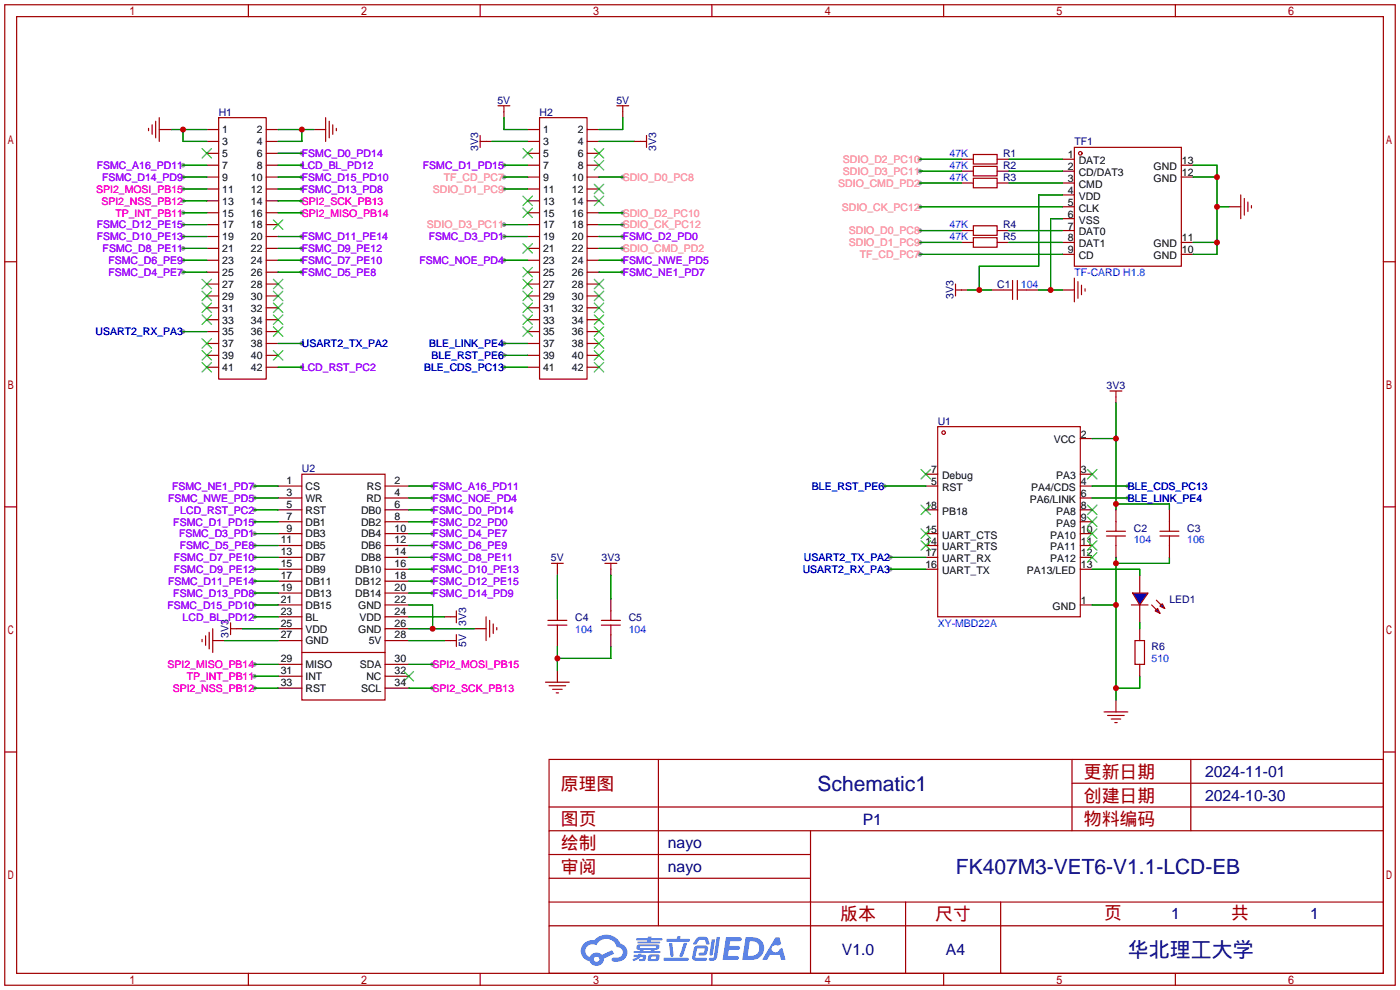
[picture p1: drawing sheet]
<svg xmlns="http://www.w3.org/2000/svg" width="299mm" height="212mm" viewBox="0 0 299 212" stroke-linecap="round" stroke-linejoin="round" font-family="sans-serif">
<g fill="#999">
<circle cx="64.5" cy="32.8" r=".51"/>
<circle cx="133.1" cy="58.2" r=".51"/>
<circle cx="133.1" cy="55.6" r=".51"/>
<circle cx="107.7" cy="55.6" r=".51"/>
<circle cx="133.1" cy="50.5" r=".51"/>
<circle cx="107.7" cy="50.5" r=".51"/>
<circle cx="92.5" cy="109" r=".51"/>
<circle cx="92.5" cy="111.5" r=".51"/>
<circle cx="92.5" cy="114" r=".51"/>
<circle cx="92.5" cy="116.6" r=".51"/>
<circle cx="92.5" cy="119.1" r=".51"/>
<circle cx="92.5" cy="121.7" r=".51"/>
<circle cx="92.5" cy="124.2" r=".51"/>
<circle cx="92.5" cy="126.7" r=".51"/>
<circle cx="54.4" cy="129.3" r=".51"/>
<circle cx="54.4" cy="126.7" r=".51"/>
<circle cx="54.4" cy="124.2" r=".51"/>
<circle cx="54.4" cy="121.7" r=".51"/>
<circle cx="54.4" cy="119.1" r=".51"/>
<circle cx="54.4" cy="116.6" r=".51"/>
<circle cx="54.4" cy="114" r=".51"/>
<circle cx="54.4" cy="111.5" r=".51"/>
<circle cx="107.7" cy="35.3" r=".51"/>
<circle cx="39.1" cy="35.3" r=".51"/>
<circle cx="64.5" cy="37.8" r=".51"/>
<circle cx="39.1" cy="37.8" r=".51"/>
<circle cx="64.5" cy="40.4" r=".51"/>
<circle cx="39.1" cy="48" r=".51"/>
<circle cx="64.5" cy="50.5" r=".51"/>
<circle cx="39.1" cy="50.5" r=".51"/>
<circle cx="64.5" cy="53.1" r=".51"/>
<circle cx="39.1" cy="53.1" r=".51"/>
<circle cx="64.5" cy="55.6" r=".51"/>
<circle cx="39.1" cy="55.6" r=".51"/>
<circle cx="64.5" cy="58.2" r=".51"/>
<circle cx="39.1" cy="58.2" r=".51"/>
<circle cx="54.4" cy="103.9" r=".51"/>
<circle cx="92.5" cy="103.9" r=".51"/>
<circle cx="54.4" cy="106.4" r=".51"/>
<circle cx="92.5" cy="106.4" r=".51"/>
<circle cx="54.4" cy="131.8" r=".51"/>
<circle cx="64.5" cy="35.3" r=".51"/>
<circle cx="54.4" cy="109" r=".51"/>
<circle cx="64.5" cy="78.5" r=".51"/>
<circle cx="39.1" cy="40.4" r=".51"/>
<circle cx="64.5" cy="45.5" r=".51"/>
<circle cx="64.5" cy="42.9" r=".51"/>
<circle cx="39.1" cy="42.9" r=".51"/>
<circle cx="92.5" cy="142" r=".51"/>
<circle cx="54.4" cy="142" r=".51"/>
<circle cx="54.4" cy="147.1" r=".51"/>
<circle cx="92.5" cy="147.1" r=".51"/>
<circle cx="39.1" cy="45.5" r=".51"/>
<circle cx="54.4" cy="144.5" r=".51"/>
<circle cx="133.1" cy="53.1" r=".51"/>
<circle cx="133.1" cy="48" r=".51"/>
<circle cx="107.7" cy="48" r=".51"/>
<circle cx="133.1" cy="45.5" r=".51"/>
<circle cx="133.1" cy="37.8" r=".51"/>
<circle cx="107.7" cy="40.4" r=".51"/>
<circle cx="196.6" cy="44.2" r=".51"/>
<circle cx="196.6" cy="34" r=".51"/>
<circle cx="196.6" cy="36.6" r=".51"/>
<circle cx="196.6" cy="39.1" r=".51"/>
<circle cx="196.6" cy="49.3" r=".51"/>
<circle cx="196.6" cy="51.8" r=".51"/>
<circle cx="196.6" cy="54.4" r=".51"/>
<circle cx="64.5" cy="73.4" r=".51"/>
<circle cx="39.1" cy="70.9" r=".51"/>
<circle cx="107.7" cy="37.8" r=".51"/>
<circle cx="190.2" cy="119.1" r=".51"/>
<circle cx="190.2" cy="121.7" r=".51"/>
<circle cx="241" cy="103.9" r=".51"/>
<circle cx="241" cy="106.4" r=".51"/>
<circle cx="189" cy="103.9" r=".51"/>
<circle cx="107.7" cy="78.5" r=".51"/>
<circle cx="107.7" cy="75.9" r=".51"/>
<circle cx="107.7" cy="73.4" r=".51"/>
</g>
<g fill="none" stroke="#a10000" stroke-width=".25">
<path d="M1 1h297.2v209.6h-297.2zM3.6 3.6h292.1v204.4h-292.1zM53.1 1v2.6M102.6 1v2.6M152.1 1v2.6M201.7 1v2.6M251.2 1v2.6M1 55.9h2.6M295.7 55.9h2.5M1 108.3h2.6M295.7 108.3h2.5M1 160.7h2.6"/>
<path d="M117.3 162.3h178.4v45.7h-178.4zM117.3 177.5h178.4M117.3 172.5h178.4M140.7 162.3v35.6M173.2 177.5v30.5M229.1 162.3v15.2M229.1 167.4h66.6M254.5 162.3v15.2M295.7 160.7h2.5M117.3 182.6h55.9M117.3 197.9h178.4M117.3 192.8h178.4"/>
<path d="M117.3 187.7h55.9M193.5 192.8v15.2M213.9 192.8v15.2M53.1 208v2.6M102.6 208v2.6M152.1 208v2.6M201.7 208v2.6M251.2 208v2.6"/>
</g>
<g fill="#5487ff">
<path d="M155.2 200.3h2.6a.48 .48 0 0 1 .7 .4 .48 .48 0 0 1-.6 .4h-1.8l-.2 1.1h1.9a.43 .43 0 0 1 .4 .4 .43 .43 0 0 1-.5 .4h-1.9l-.2 1.3h1.7a.45 .45 0 0 1 .5 .2 .45 .45 0 0 1-.1 .6h-3.3z"/>
<path d="M165.7 200.3h.9l.4 1.5-.8 .3a.84 .84 0 0 0-1.2 .3 .84 .84 0 0 0 .4 1.1 .84 .84 0 0 0 1.1-.4l.1-.2 .6-.3 .7 2.5h-1l-.2-1h-2.1l-.6 1h-1.1z"/>
<path d="M152.1 200.8h.7l-.5 3.1a.36 .36 0 0 1-.3 .3 .36 .36 0 0 1-.4-.3z"/>
<path d="M153.2 200.2h.7l-.6 4.3a1.13 1.13 0 0 1-1.8 .6l.2-.4h.7l.2-.2z"/>
<path d="M148.9 200.6l.6-.4h1a.77 .77 0 0 1 .9 .5l.3 1-.2 .2h-.5l-.3-.9-.2-.2-1 .1-.7 1-.6-.1-.1-.2z"/>
<path d="M148.4 202.4l.6-.3h1.7a.81 .81 0 0 1 .7 .5 .81 .81 0 0 1-.2 .8 .81 .81 0 0 1-.9 .8h-.7a.32 .32 0 0 1-.3-.3 .32 .32 0 0 1 .4-.3h.7l.2-.9-1.6 .1-.4 1.8 2.2 .1a.32 .32 0 0 1 .3 .4 .32 .32 0 0 1-.4 .2h-2.2l-.5-.3-.1-.5z"/>
<path d="M141.9 204.7h5a.33 .33 0 0 1 .3 .3 .33 .33 0 0 1-.3 .3h-4.9l-.2-.1z"/>
<path d="M146.1 201.5h.8l-.7 2a.98 .98 0 0 1-.7 1.1l-.3-.3z"/>
<path d="M143 201.6h.7l.3 2.5a.34 .34 0 0 1-.3 .4 .34 .34 0 0 1-.4-.3z"/>
<path d="M142.5 200.7h2.1l.3-.6h.6l-.1 .6h1.7a.32 .32 0 0 1 .4 .3 .32 .32 0 0 1-.4 .3h-4.5l-.2-.2z"/>
<path d="M135.5 204.1h.9l.1-.3h.6v.3h.8a.82 .82 0 0 1-.5 1.3h-.8v-.4l.7-.1 .1-.3a.68 .68 0 0 0-1 .4l-1.1 .4-.1-.4 .9-.5h-.7z"/>
<path d="M136 200.5h2.4l.1-.3h.7v.3h2.2l.2 .3-.2 .2h-2.3v.2h1.8l.2 .3-.2 .1h-4.5l-.1-.4h2l.1-.2h-2.3l-.1-.2z"/>
<path d="M159.4 200.3l-.8 4.9h1.7a2.5 2.5 0 0 0 3-2.5 2.5 2.5 0 0 0-3.1-2.4zM160.3 201.1a1.61 1.61 0 0 1 2 1.5 1.61 1.61 0 0 1-1.8 1.7h-.7z"/>
<path d="M136.2 202a.55 .55 0 0 0-.2 .8 .55 .55 0 0 0 .7 .2l.1 .3h-1.3v.3l5.4 .1 .3-.2-.2-.2h-1.2l.2-.3a.7 .7 0 0 0 .8-.3 .7 .7 0 0 0 0-.8l-4.2-.1zM136.8 202.3l3.3-.1 .1 .1-.2 .3h-3.2zM137.5 203h1.7l-.2 .3h-1.4z"/>
<path d="M138.6 204.2a1.05 1.05 0 0 0 0 1.2 2.91 2.91 0 0 0 2.2-.2 .98 .98 0 0 0 0-1.2h-1.6zM139.2 204.5l.9-.1 .1 .4-.2 .2-.8-.1z"/>
<path d="M124.9 201.6a2.23 2.23 0 0 0-.7 2.3 2.23 2.23 0 0 0 1.8 1.6 1.58 1.58 0 0 0 1.8 .9 1.58 1.58 0 0 0 1.3-1.5l2.2-1.1-.5-.7-2.1 1a1.65 1.65 0 0 0-2.7 .4 1.45 1.45 0 0 1-.8-1.9 1.45 1.45 0 0 1 2-.7l.3 .1a2.3 2.3 0 0 1 2.3-1.3 2.3 2.3 0 0 1 2 1.7 1.12 1.12 0 0 1 1.3 1 1.12 1.12 0 0 1-1.1 1.2h-.7a.45 .45 0 0 0-.6 .4 .45 .45 0 0 0 .5 .5 2.21 2.21 0 0 0 2.2-.5 2.21 2.21 0 0 0 .5-2.3 2.13 2.13 0 0 0-1.3-1.1 3.3 3.3 0 0 0-5.6-.7l-1.1 .1zM127 205a.57 .57 0 0 1 1.1 0 .57 .57 0 0 1-1.1 0z"/>
</g>
<g fill="none" stroke="#a10000" stroke-width=".25">
<path d="M31.7 27.4v.5M32.5 26.7v2M33.3 25.9v3.6M34 25.1v5.1M46.7 25.1h10.2v55.9h-10.2zM69.6 25.1v5.1M70.4 25.9v3.6M71.1 26.7v2M71.9 27.4v.5M102.6 29v2.5M102.6 30.2h1.3M106.4 22.6h2.6"/>
<path d="M107.7 22.6v1.3M115.3 25.1h10.2v55.9h-10.2zM131.8 22.6h2.6M133.1 22.6v1.3M136.9 30.2h1.3M138.2 29v2.5M208 33h5.1v2.1h-5.1zM208 35.6h5.1v2h-5.1zM208 38.1h5.1v2h-5.1zM229.6 31.5h22.9v25.4h-22.9zM208 48.3h5.1v2h-5.1zM208 50.8h5.1v2h-5.1z"/>
<path d="M216.4 59.9v4.1M217.4 59.9v4.1M229.6 59.4v5.1M265.2 41.7v5M265.9 42.4v3.6M266.7 43.2v2M267.5 43.9v.5M204.2 62h1.3M204.2 60.7v2.5M214.4 62h2M217.4 62h2.1M230.4 60.2v3.6"/>
<path d="M231.1 61v2M231.9 61.7v.5M200.4 91.2h30.5v40.6h-30.5zM237.2 83.6h2.6M238.5 83.6v1.2M64.5 101.3h17.8v48.3h-17.8zM43.2 136.7v.5M43.9 135.9v2M44.7 135.1v3.6M45.5 134.4v5M49.3 133.1v2.5M49.3 134.4h1.2"/>
<path d="M64.5 139.4h17.8M96.3 136.9h1.2M96.3 131.8h1.2M97.5 130.6v2.5M97.5 135.6v2.6M103.9 131.8v5.1M104.6 132.6v3.5M105.4 133.4v2M106.2 134.1v.5M241.8 129.3h3.6M236 152.1h5M236.7 152.9h3.6"/>
<path d="M237.5 153.7h2M238.3 154.4h.5"/>
<circle cx="230.9" cy="32.8" r=".38"/>
<circle cx="201.7" cy="92.5" r=".38"/>
</g>
<g fill="none" stroke="#870000" stroke-width=".25">
<path d="M34 27.7h2.6M44.2 35.3h2.5M44.2 37.8h2.5M44.2 27.7h2.5M44.2 30.2h2.5M44.2 32.8h2.5M56.9 35.3h2.5M56.9 37.8h2.5M56.9 27.7h2.5M56.9 30.2h2.5M56.9 32.8h2.5M67.1 27.7h2.5"/>
<path d="M103.9 30.2h1.3M107.7 23.9v1.2M112.8 35.3h2.5M112.8 37.8h2.5M112.8 27.7h2.5M112.8 30.2h2.5M112.8 32.8h2.5M125.5 35.3h2.5M125.5 37.8h2.5M125.5 27.7h2.5M125.5 30.2h2.5M125.5 32.8h2.5"/>
<path d="M133.1 23.9v1.2M135.6 30.2h1.3M205.5 39.1h2.5M205.5 36.6h2.5M205.5 34h2.5M213.1 39.1h2.5M213.1 36.6h2.5M213.1 34h2.5M227.1 39.1h2.5M227.1 36.6h2.5M227.1 34h2.5M252.5 35.3h2.5"/>
<path d="M252.5 37.8h2.5M44.2 40.4h2.5M44.2 42.9h2.5M44.2 45.5h2.5M44.2 48h2.5M44.2 50.5h2.5M44.2 53.1h2.5M44.2 55.6h2.5M44.2 58.2h2.5M56.9 40.4h2.5M56.9 42.9h2.5M56.9 45.5h2.5"/>
<path d="M56.9 48h2.5M56.9 50.5h2.5M56.9 53.1h2.5M56.9 55.6h2.5M56.9 58.2h2.5M112.8 40.4h2.5M112.8 42.9h2.5M112.8 45.5h2.5M112.8 48h2.5M112.8 50.5h2.5M112.8 53.1h2.5M112.8 55.6h2.5"/>
<path d="M112.8 58.2h2.5M125.5 40.4h2.5M125.5 42.9h2.5M125.5 45.5h2.5M125.5 48h2.5M125.5 50.5h2.5M125.5 53.1h2.5M125.5 55.6h2.5M125.5 58.2h2.5M205.5 51.8h2.5M205.5 49.3h2.5M213.1 51.8h2.5"/>
<path d="M213.1 49.3h2.5M227.1 51.8h2.5M227.1 54.4h2.5M227.1 49.3h2.5M227.1 46.7h2.5M227.1 44.2h2.5M227.1 41.7h2.5M252.5 51.8h2.5M252.5 54.4h2.5M262.6 44.2h2.6M44.2 60.7h2.5M44.2 63.2h2.5"/>
<path d="M44.2 65.8h2.5M44.2 68.3h2.5M44.2 70.9h2.5M44.2 73.4h2.5M44.2 75.9h2.5M44.2 78.5h2.5M56.9 60.7h2.5M56.9 63.2h2.5M56.9 65.8h2.5M56.9 68.3h2.5M56.9 70.9h2.5M56.9 73.4h2.5"/>
<path d="M56.9 75.9h2.5M56.9 78.5h2.5M112.8 60.7h2.5M112.8 63.2h2.5M112.8 65.8h2.5M112.8 68.3h2.5M112.8 70.9h2.5M112.8 73.4h2.5M112.8 75.9h2.5M112.8 78.5h2.5M125.5 60.7h2.5M125.5 63.2h2.5"/>
<path d="M125.5 65.8h2.5M125.5 68.3h2.5M125.5 70.9h2.5M125.5 73.4h2.5M125.5 75.9h2.5M125.5 78.5h2.5M205.5 62h1.3M211.8 62h2.6M219.5 62h2.5M227.1 62h2.5M230.9 93.7h2.5M238.5 84.8v1.3"/>
<path d="M59.4 109h5.1M59.4 103.9h5.1M59.4 114h5.1M59.4 116.6h5.1M59.4 119.1h5.1M59.4 111.5h5.1M59.4 106.4h5.1M82.3 109h5.1M82.3 103.9h5.1M82.3 114h5.1M82.3 116.6h5.1M82.3 119.1h5.1"/>
<path d="M82.3 111.5h5.1M82.3 106.4h5.1M197.9 101.3h2.5M197.9 109h2.5M197.9 103.9h2.5M197.9 114h2.5M197.9 116.6h2.5M197.9 119.1h2.5M230.9 101.3h2.5M230.9 109h2.5M230.9 103.9h2.5M230.9 114h2.5"/>
<path d="M230.9 116.6h2.5M230.9 119.1h2.5M230.9 111.5h2.5M230.9 106.4h2.5M45.5 136.9h2.5M50.5 134.4h1.3M59.4 121.7h5.1M59.4 129.3h5.1M59.4 124.2h5.1M59.4 126.7h5.1M59.4 131.8h5.1M59.4 134.4h5.1"/>
<path d="M59.4 136.9h5.1M82.3 121.7h5.1M82.3 129.3h5.1M82.3 124.2h5.1M82.3 126.7h5.1M82.3 131.8h5.1M82.3 134.4h5.1M82.3 136.9h5.1M95 131.8h1.3M95 136.9h1.3M101.3 134.4h2.6M197.9 121.7h2.5"/>
<path d="M230.9 121.7h2.5M230.9 129.3h2.5M243.6 122.9v3.8M243.6 129.3v3.8M59.4 142h5.1M59.4 144.5h5.1M59.4 147.1h5.1M82.3 142h5.1M82.3 144.5h5.1M82.3 147.1h5.1M238.5 149.6v2.5"/>
</g>
<g fill="none" stroke="#3c3" stroke-width=".25">
<path d="M43.2 31.8l2 2M45.2 31.8l-2 2M111.8 31.8l2 2M113.8 31.8l-2 2M127 31.8l2 2M127 34.3l2 2M127 39.4l2 2M129 31.8l-2 2M129 34.3l-2 2M129 39.4l-2 2M43.2 59.7l2 2M45.2 59.7l-2 2"/>
<path d="M58.4 47l2.1 2M58.4 59.7l2.1 2M60.5 47l-2.1 2M60.5 59.7l-2.1 2M111.8 41.9l2 2M111.8 44.4l2 2.1M111.8 52.1l2 2M111.8 57.2l2 2M111.8 59.7l2 2M113.8 41.9l-2 2M113.8 57.2l-2 2M113.8 44.4l-2 2.1"/>
<path d="M113.8 52.1l-2 2M113.8 59.7l-2 2M127 41.9l2 2M127 59.7l2 2M129 41.9l-2 2M129 59.7l-2 2M43.2 62.2l2 2.1M43.2 64.8l2 2M43.2 67.3l2 2M43.2 72.4l2 2M43.2 74.9l2 2.1M43.2 77.5l2 2"/>
<path d="M45.2 62.2l-2 2.1M45.2 74.9l-2 2.1M45.2 64.8l-2 2M45.2 67.3l-2 2M45.2 72.4l-2 2M45.2 77.5l-2 2M58.4 62.2l2.1 2.1M58.4 64.8l2.1 2M58.4 67.3l2.1 2M58.4 69.8l2.1 2.1M58.4 74.9l2.1 2.1M60.5 62.2l-2.1 2.1"/>
<path d="M60.5 64.8l-2.1 2M60.5 67.3l-2.1 2M60.5 69.8l-2.1 2.1M60.5 74.9l-2.1 2.1M111.8 62.2l2 2.1M111.8 64.8l2 2M111.8 67.3l2 2M111.8 69.8l2 2.1M113.8 62.2l-2 2.1M113.8 64.8l-2 2M113.8 67.3l-2 2M113.8 69.8l-2 2.1"/>
<path d="M127 77.5l2 2M127 62.2l2 2.1M127 64.8l2 2M127 67.3l2 2M127 69.8l2 2.1M127 72.4l2 2M127 74.9l2 2.1M129 62.2l-2 2.1M129 64.8l-2 2M129 67.3l-2 2M129 69.8l-2 2.1M129 72.4l-2 2"/>
<path d="M129 74.9l-2 2.1M129 77.5l-2 2M196.8 100.3l2.1 2.1M196.8 107.9l2.1 2.1M196.8 113l2.1 2.1M196.8 115.6l2.1 2M198.9 100.3l-2.1 2.1M198.9 107.9l-2.1 2.1M198.9 113l-2.1 2.1M198.9 115.6l-2.1 2M232.4 118.1l2 2M232.4 115.6l2 2"/>
<path d="M232.4 113l2 2.1M232.4 110.5l2 2M232.4 107.9l2 2.1M232.4 100.3l2 2.1M234.4 118.1l-2 2M234.4 115.6l-2 2M234.4 113l-2 2.1M234.4 110.5l-2 2M234.4 107.9l-2 2.1M234.4 100.3l-2 2.1M86.4 143.5l2 2M88.4 143.5l-2 2"/>
</g>
<g fill="none" stroke="#008700" stroke-width=".25">
<path d="M36.6 27.7h7.6M39.1 27.7v2.5h5.1M39.1 35.3h5.1M39.1 37.8h5.1M59.4 27.7h7.7M59.4 32.8h5.1M59.4 35.3h5.1M59.4 37.8h5.1M64.5 27.7v2.5h-5.1M105.2 30.2h7.6M107.7 25.1v2.6h5.1M107.7 35.3h5.1"/>
<path d="M107.7 37.8h5.1M128 30.2h7.6M128 37.8h5.1M133.1 25.1v2.6h-5.1M196.6 39.1h8.9M196.6 36.6h8.9M196.6 34h8.9M215.6 39.1h11.5M215.6 36.6h11.5M215.6 34h11.5M255 35.3h5.1v19.1h-5.1M255 37.8h5.1"/>
<path d="M39.1 58.2h5.1M39.1 55.6h5.1M39.1 50.5h5.1M39.1 40.4h5.1M39.1 48h5.1M39.1 53.1h5.1M39.1 45.5h5.1M39.1 42.9h5.1M59.4 58.2h5.1M59.4 55.6h5.1M59.4 50.5h5.1M59.4 40.4h5.1"/>
<path d="M59.4 53.1h5.1M59.4 45.5h5.1M59.4 42.9h5.1M107.7 55.6h5.1M107.7 50.5h5.1M107.7 40.4h5.1M107.7 48h5.1M128 58.2h5.1M128 55.6h5.1M128 50.5h5.1M128 48h5.1M128 53.1h5.1"/>
<path d="M128 45.5h5.1M196.6 54.4h30.5M196.6 51.8h8.9M196.6 44.2h30.5M196.6 49.3h8.9M215.6 51.8h11.5M215.6 49.3h11.5M227.1 46.7h-2.6v15.3M227.1 41.7h-5.1v15.2h-12.7v5.1M255 51.8h5.1M260.1 44.2h2.5M39.1 70.9h5.1"/>
<path d="M59.4 78.5h5.1M59.4 73.4h5.1M206.8 62h5M222 62h5.1M233.4 93.7h5.1M238.5 86.1v22.9M54.4 109h5M54.4 111.5h5M54.4 114h5M54.4 116.6h5M54.4 119.1h5M54.4 103.9h5"/>
<path d="M54.4 106.4h5M87.4 109h5.1M87.4 111.5h5.1M87.4 114h5.1M87.4 116.6h5.1M87.4 119.1h5.1M87.4 103.9h5.1M87.4 106.4h5.1M190.2 119.1h7.7M238.5 119.1v30.5M238.5 107.7h11.4v1.3M249.9 119.1v1.3h-11.4"/>
<path d="M48 136.9h11.4M51.8 134.4h7.6M54.4 121.7h5M54.4 124.2h5M54.4 126.7h5M54.4 129.3h5M54.4 131.8h5M87.4 121.7h5.1M87.4 124.2h5.1M87.4 126.7h5.1M87.4 129.3h5.1v5.1M87.4 136.9h7.6"/>
<path d="M87.4 131.8h7.6M87.4 134.4h13.9M190.2 121.7h7.7M233.4 129.3h5.1M54.4 142h5M54.4 147.1h5M54.4 144.5h5M87.4 142h5.1M87.4 147.1h5.1M243.6 144.5v2.6h-5.1"/>
</g>
<g fill="#00f" stroke="#a10000" stroke-width=".25">
<path d="M242.1 126.7h3.3l-1.8 2.6z"/>
<path d="M247.9 129.5l.5-.5 .5 1z"/>
<path d="M246.9 130.6l.5-.6 .5 1.1z"/>
</g>
<g fill="none" stroke="#a10000" stroke-width=".25">
<path d="M236.5 114.6h4M236.5 113.5h4M238.5 111.5v2M238.5 114.6v2M247.9 114.6h4.1M247.9 113.5h4.1M249.9 111.5v2M249.9 114.6v2M117.1 133.6h4.1M117.1 132.6h4.1M117.9 120.4h2.5M119.1 120.4v1.3"/>
<path d="M119.1 130.6v2M119.1 133.6v2M128.5 133.6h4.1M128.5 132.6h4.1M129.3 120.4h2.5M130.6 120.4v1.3M130.6 130.6v2M130.6 133.6v2M242.6 136.9h2v5.1h-2zM246.1 129.3l1 1M247.1 128.3l1.1 1M116.6 145.8h5.1"/>
<path d="M117.3 146.6h3.6M118.1 147.3h2M118.9 148.1h.5"/>
</g>
<path d="M107.7 78.5h5.1M107.7 75.9h5.1M107.7 73.4h5.1M189 103.9h8.9M233.4 103.9h7.6M233.4 106.4h7.6M119.1 122.9v5.1M119.1 138.2v5.1M130.6 138.2v2.5h-11.5M130.6 122.9v5.1M233.4 121.7h10.2v1.2M243.6 133.1v1.3" fill="none" stroke="#008700" stroke-width=".25"/>
<g fill="none" stroke="#870000" stroke-width=".25">
<path d="M238.5 109v2.5M238.5 116.6v2.5M249.9 109v2.5M249.9 116.6v2.5M119.1 121.7v1.2M119.1 128v2.6M119.1 135.6v2.6M130.6 121.7v1.2M130.6 128v2.6M130.6 135.6v2.6M243.6 134.4v2.5M119.1 143.3v2.5"/>
<path d="M243.6 142v2.5"/>
</g>
<g fill="#c00">
<circle cx="64.5" cy="27.7" r=".63"/>
<circle cx="39.1" cy="27.7" r=".63"/>
<circle cx="92.5" cy="134.4" r=".63"/>
<circle cx="260.1" cy="51.8" r=".63"/>
<circle cx="260.1" cy="44.2" r=".63"/>
<circle cx="260.1" cy="37.8" r=".63"/>
<circle cx="224.5" cy="62" r=".63"/>
<circle cx="209.3" cy="62" r=".63"/>
<circle cx="238.5" cy="129.3" r=".63"/>
<circle cx="238.5" cy="147.1" r=".63"/>
<circle cx="238.5" cy="120.4" r=".63"/>
<circle cx="238.5" cy="93.7" r=".63"/>
<circle cx="238.5" cy="107.7" r=".63"/>
<circle cx="119.1" cy="140.7" r=".63"/>
</g>
<g font-size="4.5" fill="#000080">
<text x="174.7" y="169">Schematic1</text>
<text x="204.3" y="186.8">FK407M3-VET6-V1.1-LCD-EB</text>
<text x="241.1" y="204.6">华北理工大学</text>
</g>
<g font-size="3.8" fill="#a00000">
<text x="231.6" y="166.2">更新日期</text>
<text x="119.9" y="168.8">原理图</text>
<text x="231.6" y="171.3">创建日期</text>
<text x="119.9" y="176.4">图页</text>
<text x="231.6" y="176.4">物料编码</text>
<text x="119.9" y="181.5">绘制</text>
<text x="119.9" y="186.6">审阅</text>
<text x="179.6" y="196.7">版本</text>
<text x="199.9" y="196.7">尺寸</text>
<text x="236" y="196.5">页</text>
<text x="263.1" y="196.5">共</text>
</g>
<g font-size="3.4" fill="#000080">
<text x="257.6" y="166.1">2024-11-01</text>
<text x="257.6" y="171.2">2024-10-30</text>
<text x="184.4" y="176.2">P1</text>
<text x="142.7" y="181.3">nayo</text>
<text x="142.7" y="186.4">nayo</text>
<text x="250.3" y="196.3">1</text>
<text x="280" y="196.3">1</text>
<text x="179.9" y="204.2">V1.0</text>
<text x="202.2" y="204.2">A4</text>
</g>
<g font-size="2.2" fill="#000080">
<text x="106.3" y="22.2">5V</text>
<text x="131.7" y="22.2">5V</text>
<text x="46.7" y="24.7">H1</text>
<text x="115.3" y="24.7">H2</text>
<text x="102.2" y="32.2" transform="rotate(-90 102.2 32.2)">3V3</text>
<text x="140.3" y="32.2" transform="rotate(-90 140.3 32.2)">3V3</text>
<text x="214.4" y="33.6">R1</text>
<text x="229.6" y="31">TF1</text>
<text x="214.4" y="36.1">R2</text>
<text x="214.4" y="38.7">R3</text>
<text x="214.4" y="48.8">R4</text>
<text x="214.4" y="51.4">R5</text>
<text x="203.8" y="64" transform="rotate(-90 203.8 64)">3V3</text>
<text x="213.1" y="61.5">C1</text>
<text x="236.5" y="83.1">3V3</text>
<text x="200.4" y="90.7">U1</text>
<text x="64.5" y="100.9">U2</text>
<text x="242.3" y="113.6">C2</text>
<text x="253.7" y="113.6">C3</text>
<text x="117.8" y="119.9">5V</text>
<text x="128.6" y="119.9">3V3</text>
<text x="249.9" y="128.8">LED1</text>
<text x="48.8" y="136.4" transform="rotate(-90 48.8 136.4)">3V3</text>
<text x="99.6" y="133.8" transform="rotate(-90 99.6 133.8)">3V3</text>
<text x="122.9" y="132.6">C4</text>
<text x="134.4" y="132.6">C5</text>
<text x="99.6" y="138.3" transform="rotate(-90 99.6 138.3)">5V</text>
<text x="246.1" y="139">R6</text>
</g>
<g font-size="2.2">
<text x="47.5" y="28.5">1</text>
<text x="54.9" y="28.5">2</text>
<text x="116.1" y="28.5">1</text>
<text x="123.5" y="28.5">2</text>
<text x="47.5" y="31">3</text>
<text x="47.5" y="33.6">5</text>
<text x="54.9" y="31">4</text>
<text x="54.9" y="33.6">6</text>
<text x="116.1" y="31">3</text>
<text x="116.1" y="33.6">5</text>
<text x="123.5" y="31">4</text>
<text x="123.5" y="33.6">6</text>
<text x="228.2" y="33.8">1</text>
<text x="230.6" y="35.1">DAT2</text>
<text x="252.6" y="35.1">13</text>
<text x="47.5" y="36.1">7</text>
<text x="47.5" y="38.7">9</text>
<text x="47.5" y="41.2">11</text>
<text x="53.6" y="38.7">10</text>
<text x="53.6" y="41.2">12</text>
<text x="54.9" y="36.1">8</text>
<text x="116.1" y="36.1">7</text>
<text x="116.1" y="38.7">9</text>
<text x="116.1" y="41.2">11</text>
<text x="122.2" y="38.7">10</text>
<text x="122.2" y="41.2">12</text>
<text x="123.5" y="36.1">8</text>
<text x="228.2" y="41.4">4</text>
<text x="228.2" y="38.9">3</text>
<text x="228.2" y="36.4">2</text>
<text x="230.6" y="40.2">CMD</text>
<text x="230.6" y="37.6">CD/DAT3</text>
<text x="246.6" y="36.4">GND</text>
<text x="246.6" y="38.9">GND</text>
<text x="252.6" y="37.6">12</text>
<text x="47.5" y="43.7">13</text>
<text x="47.5" y="46.3">15</text>
<text x="53.6" y="43.7">14</text>
<text x="53.6" y="46.3">16</text>
<text x="116.1" y="43.7">13</text>
<text x="116.1" y="46.3">15</text>
<text x="122.2" y="43.7">14</text>
<text x="122.2" y="46.3">16</text>
<text x="228.2" y="46.5">6</text>
<text x="228.2" y="44">5</text>
<text x="230.6" y="47.8">VSS</text>
<text x="230.6" y="45.3">CLK</text>
<text x="230.6" y="42.7">VDD</text>
<text x="47.5" y="48.8">17</text>
<text x="47.5" y="51.4">19</text>
<text x="47.5" y="53.9">21</text>
<text x="53.6" y="48.8">18</text>
<text x="53.6" y="51.4">20</text>
<text x="53.6" y="53.9">22</text>
<text x="116.1" y="48.8">17</text>
<text x="116.1" y="51.4">19</text>
<text x="116.1" y="53.9">21</text>
<text x="122.2" y="48.8">18</text>
<text x="122.2" y="51.4">20</text>
<text x="122.2" y="53.9">22</text>
<text x="228.2" y="51.6">8</text>
<text x="228.2" y="49.1">7</text>
<text x="230.6" y="52.9">DAT1</text>
<text x="230.6" y="50.3">DAT0</text>
<text x="246.6" y="52.9">GND</text>
<text x="252.6" y="51.6">11</text>
<text x="47.5" y="56.4">23</text>
<text x="47.5" y="59">25</text>
<text x="53.6" y="56.4">24</text>
<text x="53.6" y="59">26</text>
<text x="116.1" y="56.4">23</text>
<text x="116.1" y="59">25</text>
<text x="122.2" y="56.4">24</text>
<text x="122.2" y="59">26</text>
<text x="228.2" y="54.1">9</text>
<text x="230.6" y="55.4">CD</text>
<text x="246.6" y="55.4">GND</text>
<text x="252.6" y="54.1">10</text>
<text x="47.5" y="61.5">27</text>
<text x="47.5" y="64.1">29</text>
<text x="53.6" y="61.5">28</text>
<text x="53.6" y="64.1">30</text>
<text x="116.1" y="61.5">27</text>
<text x="116.1" y="64.1">29</text>
<text x="122.2" y="61.5">28</text>
<text x="122.2" y="64.1">30</text>
<text x="47.5" y="66.6">31</text>
<text x="47.5" y="69.1">33</text>
<text x="47.5" y="71.7">35</text>
<text x="53.6" y="66.6">32</text>
<text x="53.6" y="69.1">34</text>
<text x="53.6" y="71.7">36</text>
<text x="116.1" y="66.6">31</text>
<text x="116.1" y="69.1">33</text>
<text x="116.1" y="71.7">35</text>
<text x="122.2" y="66.6">32</text>
<text x="122.2" y="69.1">34</text>
<text x="122.2" y="71.7">36</text>
<text x="47.5" y="74.2">37</text>
<text x="47.5" y="76.8">39</text>
<text x="53.6" y="74.2">38</text>
<text x="53.6" y="76.8">40</text>
<text x="116.1" y="74.2">37</text>
<text x="116.1" y="76.8">39</text>
<text x="122.2" y="74.2">38</text>
<text x="122.2" y="76.8">40</text>
<text x="47.5" y="79.3">41</text>
<text x="53.6" y="79.3">42</text>
<text x="116.1" y="79.3">41</text>
<text x="122.2" y="79.3">42</text>
<text x="225.2" y="94.8">VCC</text>
<text x="231" y="93.5">2</text>
<text x="199" y="101.1">7</text>
<text x="231" y="101.1">3</text>
<text x="61.2" y="103.4">1</text>
<text x="61.2" y="106">3</text>
<text x="65.3" y="104.7">CS</text>
<text x="65.3" y="107.2">WR</text>
<text x="78.3" y="107.2">RD</text>
<text x="78.4" y="104.7">RS</text>
<text x="84.3" y="103.4">2</text>
<text x="84.3" y="106">4</text>
<text x="199" y="103.7">5</text>
<text x="201.3" y="102.4">Debug</text>
<text x="201.3" y="104.9">RST</text>
<text x="220.1" y="107.5">PA6/LINK</text>
<text x="220.4" y="104.9">PA4/CDS</text>
<text x="225.7" y="102.4">PA3</text>
<text x="231" y="106.2">6</text>
<text x="231" y="103.7">4</text>
<text x="61.2" y="108.5">5</text>
<text x="61.2" y="111.1">7</text>
<text x="61.2" y="113.6">9</text>
<text x="65.3" y="109.8">RST</text>
<text x="65.3" y="112.3">DB1</text>
<text x="77.2" y="109.8">DB0</text>
<text x="77.2" y="112.3">DB2</text>
<text x="84.3" y="108.5">6</text>
<text x="84.3" y="111.1">8</text>
<text x="84.3" y="113.6">10</text>
<text x="197.8" y="108.8">18</text>
<text x="197.8" y="113.8">15</text>
<text x="201.3" y="110">PB18</text>
<text x="225.7" y="112.6">PA9</text>
<text x="225.7" y="110">PA8</text>
<text x="231" y="113.8">10</text>
<text x="231" y="111.3">9</text>
<text x="231" y="108.8">8</text>
<text x="60" y="116.1">11</text>
<text x="60" y="118.7">13</text>
<text x="65.3" y="114.9">DB3</text>
<text x="65.3" y="117.4">DB5</text>
<text x="65.3" y="119.9">DB7</text>
<text x="77.2" y="114.9">DB4</text>
<text x="77.2" y="117.4">DB6</text>
<text x="77.2" y="119.9">DB8</text>
<text x="84.3" y="116.1">12</text>
<text x="84.3" y="118.7">14</text>
<text x="197.8" y="116.4">14</text>
<text x="197.8" y="118.9">17</text>
<text x="201.3" y="115.1">UART_CTS</text>
<text x="201.3" y="117.6">UART_RTS</text>
<text x="224.5" y="117.6">PA11</text>
<text x="224.5" y="115.1">PA10</text>
<text x="231" y="118.9">12</text>
<text x="231" y="116.4">11</text>
<text x="60" y="121.2">15</text>
<text x="60" y="123.8">17</text>
<text x="65.3" y="122.5">DB9</text>
<text x="65.3" y="125">DB11</text>
<text x="75.9" y="122.5">DB10</text>
<text x="75.9" y="125">DB12</text>
<text x="84.3" y="121.2">16</text>
<text x="84.3" y="123.8">18</text>
<text x="197.8" y="121.5">16</text>
<text x="201.3" y="120.2">UART_RX</text>
<text x="201.3" y="122.7">UART_TX</text>
<text x="219.5" y="122.7">PA13/LED</text>
<text x="224.5" y="120.2">PA12</text>
<text x="231" y="121.5">13</text>
<text x="60" y="126.3">19</text>
<text x="60" y="128.8">21</text>
<text x="60" y="131.4">23</text>
<text x="65.3" y="127.6">DB13</text>
<text x="65.3" y="130.1">DB15</text>
<text x="75.9" y="127.6">DB14</text>
<text x="76.6" y="130.1">GND</text>
<text x="84.3" y="126.3">20</text>
<text x="84.3" y="128.8">22</text>
<text x="84.3" y="131.4">24</text>
<text x="225" y="130.3">GND</text>
<text x="231" y="129.1">1</text>
<text x="60" y="133.9">25</text>
<text x="60" y="136.5">27</text>
<text x="65.3" y="132.6">BL</text>
<text x="65.3" y="135.2">VDD</text>
<text x="65.3" y="137.7">GND</text>
<text x="76.6" y="135.2">GND</text>
<text x="76.8" y="132.6">VDD</text>
<text x="78.8" y="137.7">5V</text>
<text x="84.3" y="133.9">26</text>
<text x="84.3" y="136.5">28</text>
<text x="60" y="141.5">29</text>
<text x="65.3" y="142.8">MISO</text>
<text x="76.9" y="142.8">SDA</text>
<text x="84.3" y="141.5">30</text>
<text x="60" y="144.1">31</text>
<text x="60" y="146.6">33</text>
<text x="65.3" y="145.3">INT</text>
<text x="65.3" y="147.9">RST</text>
<text x="77.2" y="147.9">SCL</text>
<text x="78.3" y="145.3">NC</text>
<text x="84.3" y="144.1">32</text>
<text x="84.3" y="146.6">34</text>
</g>
<g font-size="2.2" fill="#90f">
<text x="64.5" y="33.6">FSMC_D0_PD14</text>
<text x="20.7" y="36.1">FSMC_A16_PD11</text>
<text x="21.8" y="38.7">FSMC_D14_PD9</text>
<text x="64.5" y="38.7">FSMC_D15_PD10</text>
<text x="64.5" y="41.2">FSMC_D13_PD8</text>
<text x="64.5" y="36.1">LCD_BL_PD12</text>
<text x="90.4" y="36.1">FSMC_D1_PD15</text>
<text x="20.7" y="48.8">FSMC_D12_PE15</text>
<text x="20.7" y="51.4">FSMC_D10_PE13</text>
<text x="21.9" y="53.9">FSMC_D8_PE11</text>
<text x="64.5" y="51.4">FSMC_D11_PE14</text>
<text x="64.5" y="53.9">FSMC_D9_PE12</text>
<text x="91.6" y="51.4">FSMC_D3_PD1</text>
<text x="133.1" y="51.4">FSMC_D2_PD0</text>
<text x="23.2" y="56.4">FSMC_D6_PE9</text>
<text x="23.2" y="59">FSMC_D4_PE7</text>
<text x="64.5" y="56.4">FSMC_D7_PE10</text>
<text x="64.5" y="59">FSMC_D5_PE8</text>
<text x="89.6" y="56.4">FSMC_NOE_PD4</text>
<text x="133.1" y="59">FSMC_NE1_PD7</text>
<text x="133.1" y="56.4">FSMC_NWE_PD5</text>
<text x="64.5" y="79.3">LCD_RST_PC2</text>
<text x="35.9" y="107.2">FSMC_NWE_PD5</text>
<text x="36.8" y="104.7">FSMC_NE1_PD7</text>
<text x="92.5" y="104.7">FSMC_A16_PD11</text>
<text x="92.5" y="107.2">FSMC_NOE_PD4</text>
<text x="37" y="112.3">FSMC_D1_PD15</text>
<text x="38.5" y="109.8">LCD_RST_PC2</text>
<text x="92.5" y="109.8">FSMC_D0_PD14</text>
<text x="92.5" y="112.3">FSMC_D2_PD0</text>
<text x="37.2" y="119.9">FSMC_D7_PE10</text>
<text x="38.3" y="114.9">FSMC_D3_PD1</text>
<text x="38.4" y="117.4">FSMC_D5_PE8</text>
<text x="92.5" y="114.9">FSMC_D4_PE7</text>
<text x="92.5" y="117.4">FSMC_D6_PE9</text>
<text x="92.5" y="119.9">FSMC_D8_PE11</text>
<text x="35.9" y="125">FSMC_D11_PE14</text>
<text x="37.2" y="122.5">FSMC_D9_PE12</text>
<text x="92.5" y="122.5">FSMC_D10_PE13</text>
<text x="92.5" y="125">FSMC_D12_PE15</text>
<text x="35.8" y="130.1">FSMC_D15_PD10</text>
<text x="37" y="127.6">FSMC_D13_PD8</text>
<text x="92.5" y="127.6">FSMC_D14_PD9</text>
<text x="39" y="132.6">LCD_BL_PD12</text>
</g>
<g font-size="2.2" fill="#f99">
<text x="180.2" y="34.9">SDIO_D2_PC10</text>
<text x="92.5" y="41.2">SDIO_D1_PC9</text>
<text x="94.9" y="38.7">TF_CD_PC7</text>
<text x="133.1" y="38.7">SDIO_D0_PC8</text>
<text x="179.2" y="39.9">SDIO_CMD_PD2</text>
<text x="180.2" y="37.4">SDIO_D3_PC11</text>
<text x="133.1" y="46.3">SDIO_D2_PC10</text>
<text x="179.9" y="45">SDIO_CK_PC12</text>
<text x="91.3" y="48.8">SDIO_D3_PC11</text>
<text x="133.1" y="53.9">SDIO_CMD_PD2</text>
<text x="133.1" y="48.8">SDIO_CK_PC12</text>
<text x="181.4" y="50.1">SDIO_D0_PC8</text>
<text x="181.4" y="52.6">SDIO_D1_PC9</text>
<text x="183.8" y="55.2">TF_CD_PC7</text>
</g>
<g font-size="2.2" fill="#00f">
<text x="202.9" y="33.6">47K</text>
<text x="202.9" y="36.1">47K</text>
<text x="202.9" y="38.7">47K</text>
<text x="202.9" y="48.8">47K</text>
<text x="202.9" y="51.4">47K</text>
<text x="229.6" y="59">TF-CARD H1.8</text>
<text x="218.2" y="61.5">104</text>
<text x="20.4" y="71.7">USART2_RX_PA3</text>
<text x="64.5" y="74.2">USART2_TX_PA2</text>
<text x="91.8" y="74.2">BLE_LINK_PE4</text>
<text x="92.3" y="76.8">BLE_RST_PE6</text>
<text x="90.6" y="79.3">BLE_CDS_PC13</text>
<text x="173.5" y="104.7">BLE_RST_PE6</text>
<text x="241" y="104.7">BLE_CDS_PC13</text>
<text x="241" y="107.2">BLE_LINK_PE4</text>
<text x="171.8" y="119.9">USART2_TX_PA2</text>
<text x="242.3" y="116.1">104</text>
<text x="253.7" y="116.1">106</text>
<text x="171.6" y="122.5">USART2_RX_PA3</text>
<text x="122.9" y="135.2">104</text>
<text x="134.4" y="135.2">104</text>
<text x="200.4" y="133.9">XY-MBD22A</text>
<text x="246.1" y="141.5">510</text>
</g>
<g font-size="2.2" fill="#f0c">
<text x="20.6" y="41.2">SPI2_MOSI_PB15</text>
<text x="21.7" y="43.7">SPI2_NSS_PB12</text>
<text x="24.7" y="46.3">TP_INT_PB11</text>
<text x="64.5" y="46.3">SPI2_MISO_PB14</text>
<text x="64.5" y="43.7">SPI2_SCK_PB13</text>
<text x="35.8" y="142.8">SPI2_MISO_PB14</text>
<text x="92.5" y="142.8">SPI2_MOSI_PB15</text>
<text x="36.9" y="147.9">SPI2_NSS_PB12</text>
<text x="39.9" y="145.3">TP_INT_PB11</text>
<text x="92.5" y="147.9">SPI2_SCK_PB13</text>
</g>
</svg>
